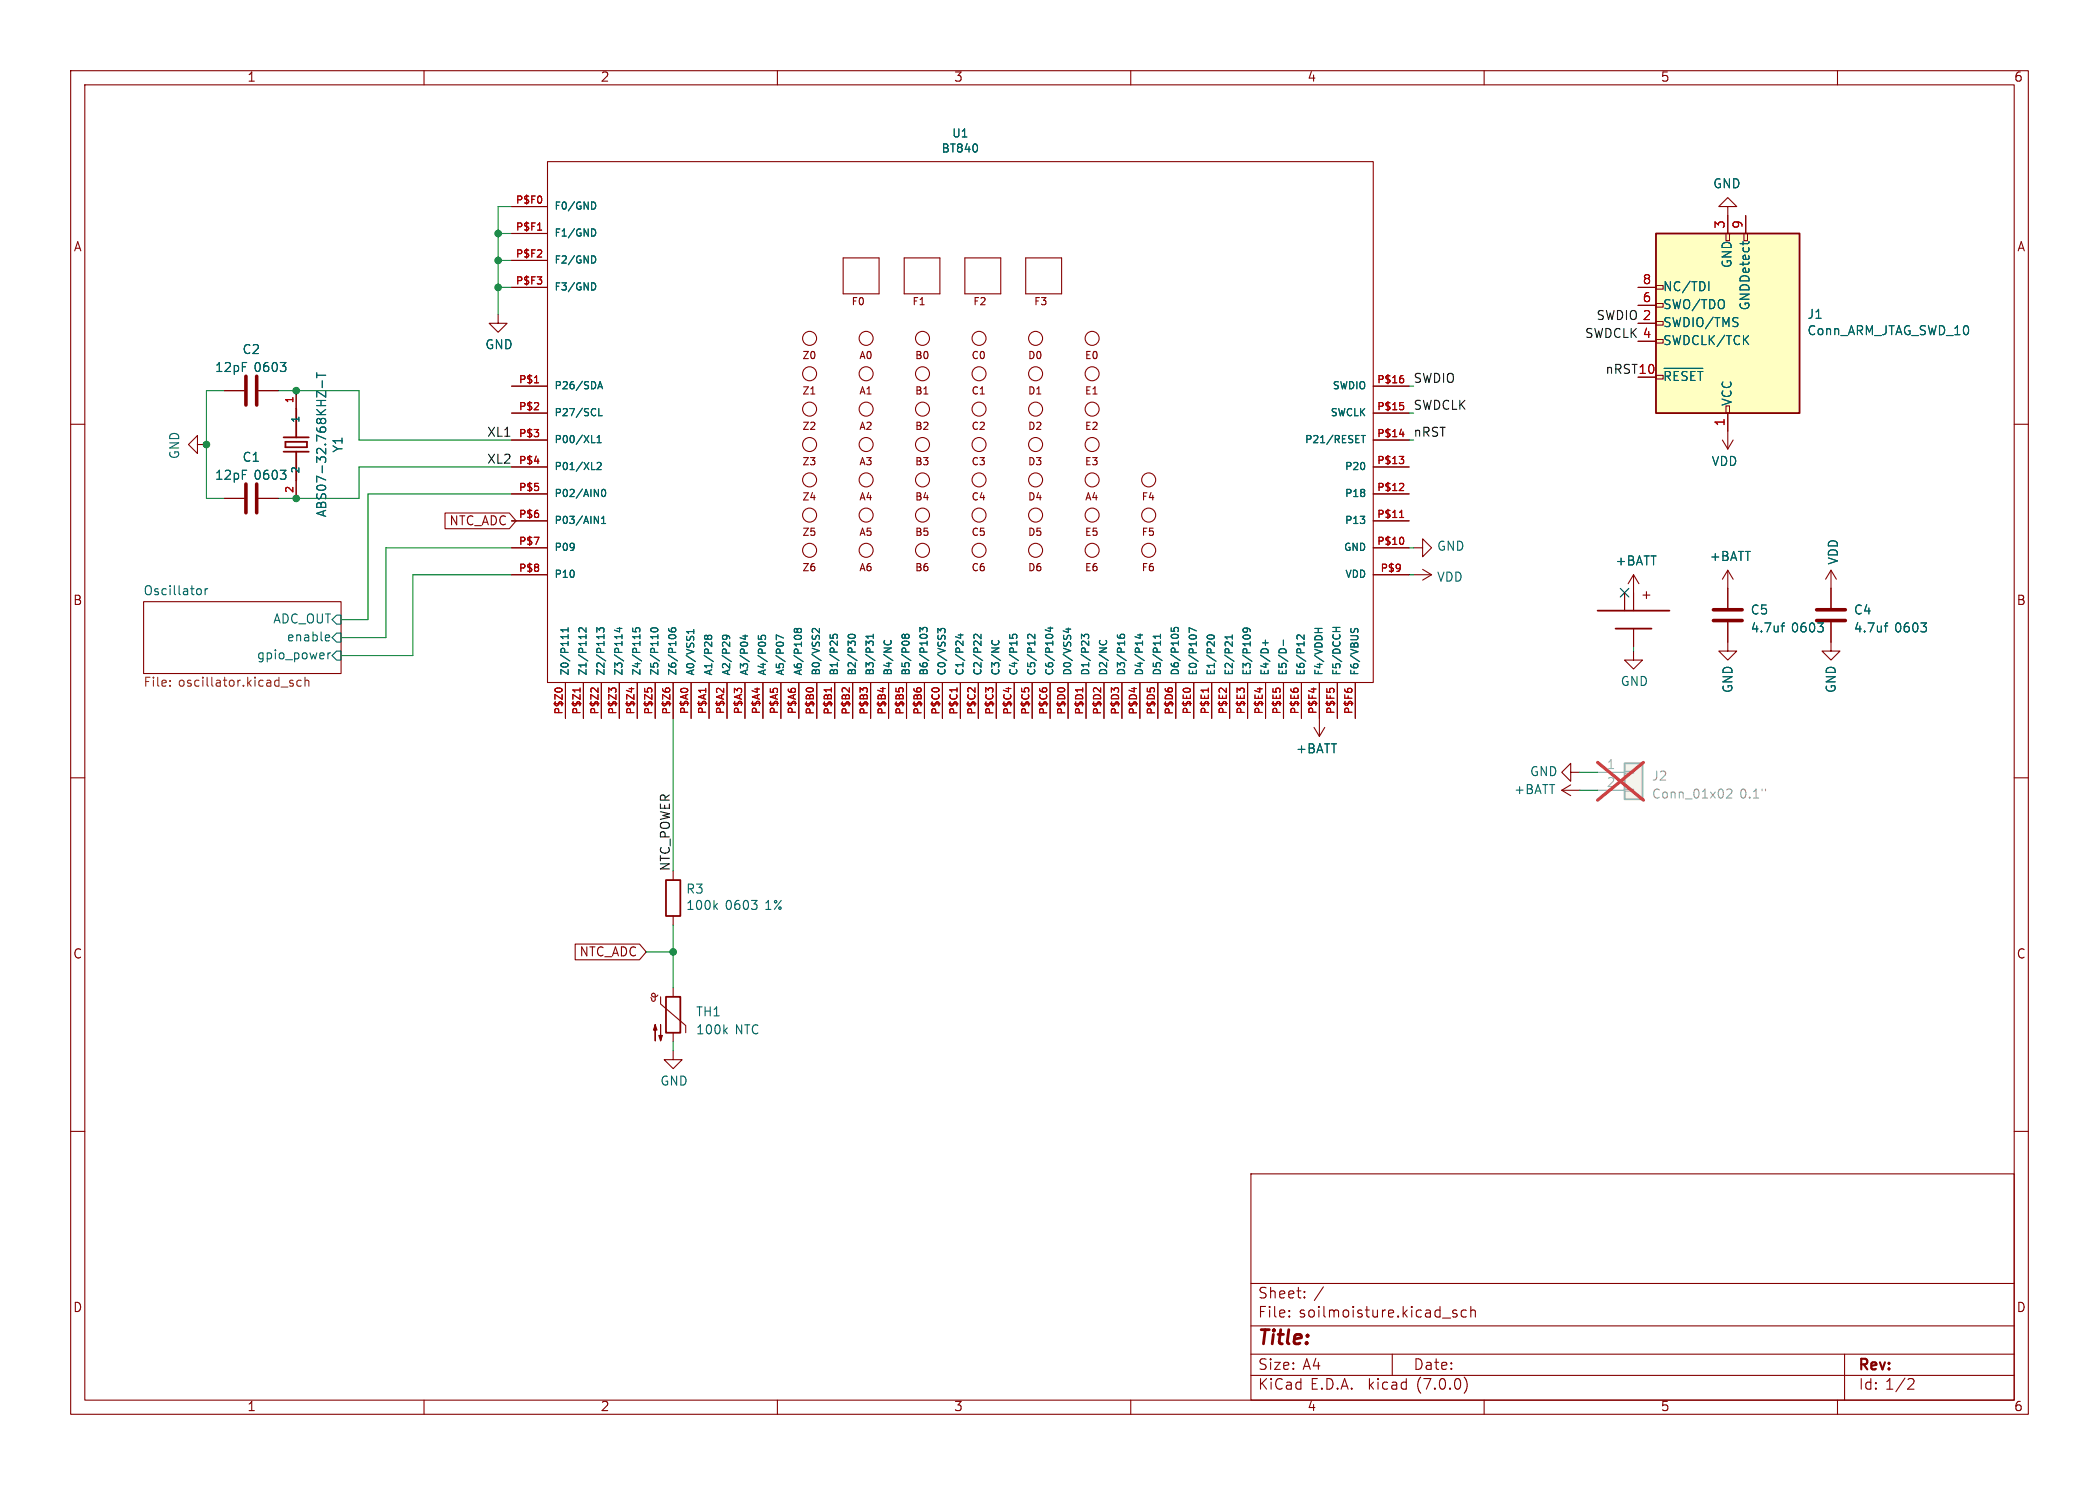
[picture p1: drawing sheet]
<svg xmlns="http://www.w3.org/2000/svg" width="297mm" height="210mm" viewBox="0 0 297 210" stroke-linecap="round" stroke-linejoin="round" font-family="sans-serif">
<g fill="none" stroke="#840000" stroke-width=".15">
<path d="M10 10h277v190h-277zM12 12h273v186h-273zM60 10v2M110 10v2M160 10v2M210 10v2M260 10v2M72.4 29.2h5.1M72.4 33h5.1M72.4 36.8h5.1M77.5 22.9h116.8v73.6h-116.8zM119.3 36.5h5.1v5.1h-5.1z"/>
<path d="M127.9 36.5h5.1v5.1h-5.1zM136.5 36.5h5.1v5.1h-5.1zM145.1 36.5h5.1v5.1h-5.1zM244.2 33h.5v1h-.5zM244.5 29.2h1.2l-1.2-1.3-1.3 1.3h1.3v3.8M246.8 33h.5v1h-.5zM247 30.5v2.5M10 60h2M31.7 55.2h2.8M36.6 55.2h2.8M41.9 55.2v2.6M70.5 44.5v1.2h1.3l-1.3 1.3-1.3-1.3h1.3"/>
<path d="M72.4 54.6h5.1M72.4 58.4h5.1M72.4 40.6h5.1M194.3 54.6h5.1M194.3 58.4h5.1M231.8 40.6h2.5M231.8 53.3h2.5M231.8 45.7h2.5M231.8 48.3h2.5M231.8 43.2h2.5M234.3 48h1v.5h-1zM234.3 42.9h1v.5h-1z"/>
<path d="M234.3 45.5h1v.5h-1zM234.3 53.1h1v.5h-1zM234.3 40.4h1v.5h-1zM244.2 57.4h.5v1h-.5zM244.5 58.4v5.1M285 60h2M27.9 62.9v-1.3l-1.2 1.3 1.2 1.2v-1.2h1.3M31.7 70.5h2.8M36.6 70.5h2.8M41.9 67.9v2.6M63 72.5h9.1l.9 1.2-.9 1.1h-9.1zM72.4 77.5h5.1"/>
<path d="M72.4 73.7h5.1M72.4 69.9h5.1M72.4 66h5.1M72.4 62.2h5.1M194.3 77.5h5.1M194.3 73.7h5.1M194.3 69.9h5.1M194.3 66h5.1M194.3 62.2h5.1M200 77.5h1.3v-1.3l1.3 1.3-1.3 1.2v-1.2M243.7 62.2l.8 1.3M245.2 62.2l-.7 1.3"/>
<path d="M20.3 85.1h28v10.2h-28zM72.4 81.3h5.1M80 96.5v5.1M82.5 96.5v5.1M85.1 96.5v5.1M87.6 96.5v5.1M90.2 96.5v5.1M92.7 96.5v5.1M95.2 96.5v5.1M97.8 96.5v5.1M100.3 96.5v5.1M102.9 96.5v5.1"/>
<path d="M105.4 96.5v5.1M107.9 96.5v5.1M110.5 96.5v5.1M113 96.5v5.1M115.6 96.5v5.1M118.1 96.5v5.1M120.6 96.5v5.1M123.2 96.5v5.1M125.7 96.5v5.1M128.3 96.5v5.1M130.8 96.5v5.1M133.3 96.5v5.1"/>
<path d="M135.9 96.5v5.1M138.4 96.5v5.1M141 96.5v5.1M143.5 96.5v5.1M146 96.5v5.1M148.6 96.5v5.1M151.1 96.5v5.1M153.7 96.5v5.1M156.2 96.5v5.1M158.7 96.5v5.1M161.3 96.5v5.1M163.8 96.5v5.1"/>
<path d="M166.4 96.5v5.1M168.9 96.5v5.1M171.4 96.5v5.1M174 96.5v5.1M176.5 96.5v5.1M179.1 96.5v5.1M181.6 96.5v5.1M184.1 96.5v5.1M186.7 96.5v7.6M189.2 96.5v5.1M191.8 96.5v5.1M194.3 81.3h5.1"/>
<path d="M200 81.3h2.6M201.3 80.5l1.3 .8M202.6 81.3l-1.3 .7M229.9 83.8v2.6M231.1 92.1v1.2h1.3l-1.3 1.3-1.2-1.3h1.2M231.1 81.3l-.7 1.3M231.1 81.3v5.1M231.1 88.9v2.5M231.1 81.3l.8 1.3M244.5 88v4.1h1.2l-1.2 1.2-1.3-1.2h1.3M244.5 80.6l-.8 1.3M244.5 80.6v5.4"/>
<path d="M244.5 80.6l.7 1.3M259.1 88v4.1h1.2l-1.2 1.2-1.3-1.2h1.3M259.1 80.6l-.8 1.3M259.1 80.6v5.4M259.1 80.6l.7 1.3M10 110h2M185.9 102.9l.8 1.2M187.5 102.9l-.8 1.2M221 111.8l1.2 .7M221 111.8h2.5M222.2 109.2v-1.2l-1.2 1.2 1.2 1.3v-1.3h1.3M222.2 111l-1.2 .8"/>
<path d="M285 110h2M81.4 133.5h9.1l.9 1.1-.9 1.1h-9.1zM95.2 123.2v1.3M95.2 129.5v1.3M95.2 139.7v1.3M10 160h2M93.1 140.7a.45 .45 0 0 1-.5 .3 .45 .45 0 0 1-.4-.3l.2-.2 .3 .1v.9l-.2 .1h-.2l-.2-.5M93.5 141v1l3.5 3v1.1M95.2 148.6v1.3h1.3l-1.3 1.2-1.2-1.2h1.2M95.2 146.1v1.2M285 160h2M177 166h108v32h-108z"/>
<path d="M60 198v2M110 198v2M160 198v2M177 194.5h108M177 191.5h108M177 187.5h108M177 181.5h108M182.4 186.1l.1 .1-.1 .1M182.4 185.3l.1 .1-.1 .1M184.6 183.4v.1v.1M184.6 182.6v.1v.1M197 191.5v3"/>
<path d="M206.1 185.3h-.3l-.3 .2 .1 .2 .5 .1 .1 .2-.1 .2-.1 .1-.5-.1M207.2 194.7a1.72 1.72 0 0 1 0 2.3M207.5 185.3h-.5l-.2 .2v.5l.1 .2 .1 .1 .5-.1M208.1 185.4a.37 .37 0 0 1 .7 .1v.8M208.1 184.8v1.5M210 198v2M260 198v2M261 191.5v6.5M270.2 195h.5a.41 .41 0 0 1 .1 .6l-.9 .9h.9"/>
<circle cx="114.6" cy="52.9" r=".99"/>
<circle cx="114.6" cy="47.9" r=".99"/>
<circle cx="114.6" cy="57.9" r=".99"/>
<circle cx="122.6" cy="47.9" r=".99"/>
<circle cx="122.6" cy="57.9" r=".99"/>
<circle cx="122.6" cy="52.9" r=".99"/>
<circle cx="130.5" cy="52.9" r=".99"/>
<circle cx="130.5" cy="57.9" r=".99"/>
<circle cx="130.5" cy="47.9" r=".99"/>
<circle cx="138.5" cy="47.9" r=".99"/>
<circle cx="138.5" cy="52.9" r=".99"/>
<circle cx="138.5" cy="57.9" r=".99"/>
<circle cx="146.5" cy="57.9" r=".99"/>
<circle cx="146.5" cy="47.9" r=".99"/>
<circle cx="146.5" cy="52.9" r=".99"/>
<circle cx="154.5" cy="52.9" r=".99"/>
<circle cx="154.5" cy="47.9" r=".99"/>
<circle cx="154.5" cy="57.9" r=".99"/>
<circle cx="114.6" cy="62.9" r=".99"/>
<circle cx="114.6" cy="77.8" r=".99"/>
<circle cx="114.6" cy="72.8" r=".99"/>
<circle cx="114.6" cy="67.9" r=".99"/>
<circle cx="122.6" cy="77.8" r=".99"/>
<circle cx="122.6" cy="72.8" r=".99"/>
<circle cx="122.6" cy="67.9" r=".99"/>
<circle cx="122.6" cy="62.9" r=".99"/>
<circle cx="130.5" cy="72.8" r=".99"/>
<circle cx="130.5" cy="77.8" r=".99"/>
<circle cx="130.5" cy="67.9" r=".99"/>
<circle cx="130.5" cy="62.9" r=".99"/>
<circle cx="138.5" cy="77.8" r=".99"/>
<circle cx="138.5" cy="72.8" r=".99"/>
<circle cx="138.5" cy="67.9" r=".99"/>
<circle cx="138.5" cy="62.9" r=".99"/>
<circle cx="146.5" cy="67.9" r=".99"/>
<circle cx="146.5" cy="72.8" r=".99"/>
<circle cx="146.5" cy="77.8" r=".99"/>
<circle cx="146.5" cy="62.9" r=".99"/>
<circle cx="154.5" cy="77.8" r=".99"/>
<circle cx="154.5" cy="62.9" r=".99"/>
<circle cx="154.5" cy="67.9" r=".99"/>
<circle cx="154.5" cy="72.8" r=".99"/>
<circle cx="162.5" cy="77.8" r=".99"/>
<circle cx="162.5" cy="67.9" r=".99"/>
<circle cx="162.5" cy="72.8" r=".99"/>
</g>
<path d="M20.3 85.1h28v10.2h-28z" fill="#fff" stroke="#fff" stroke-width=".14"/>
<g fill="none" stroke="#006464" stroke-width=".15">
<path d="M84.1 28.6l.2 .4-.2 .5M84.1 32.4l.2 .4-.2 .5M84.1 36.2l.2 .4-.2 .6M241.8 39.8v1.3M246.6 34.2v.4M247.5 34.2l-.1 .2M39.7 51.3h.7l-.4 .5M40.4 51.9v.5M44.8 52.7v.7M44.8 53.1h1.3M45.6 53.9v.9M46.1 55.3v.9l-1.3-.9v.9"/>
<path d="M84.1 40l.2 .4-.2 .6M84.6 55l.3-1 .4 1M84.7 54.7h.5M84.7 57.8v1h.5M235.5 52.1h5.4M236.4 53l-.2-.4-.6-.1v1.3M237.5 52.5h-.6v1.3M238.7 52.6l-.5-.1-.1 .2-.1 .2M239.9 52.5h-.6v1.3M240.2 52.5h.8M240.6 52.5v1.3M39.7 66.5h.7l-.4 .5"/>
<path d="M40.4 67.1v.6M83.7 62.6h.5M84.5 62.6h.6M84.5 61.9l.3-.3v1M84.5 65.5l.4-.1 .2 .3-.7 .7h.7M85.1 74h.6M85.1 73.3l.3-.3v1M85.2 69.3l.2-.1a.54 .54 0 0 1 .3 .5 .54 .54 0 0 1-.3 .5l-.2-.1-.1-.3zM192.6 61.6h.6M192.9 61.6v1M28.2 83.3l.3 .2v.4l-.3 .2M29 83.3v.8"/>
<path d="M29.4 83.3h-.3l-.1 .2M46.2 89.8l.4 .1v.2l-.6 .1M46.4 92.3v.9M46.6 90.6h-.4M46.8 92.3l-.3 .1-.1 .2M47.6 89.5h.7v1.3h-.7l-.6-.6zM47.6 92.1h.7v1.2h-.7l-.6-.6zM47.6 87h.7v1.3h-.7l-.6-.7zM80.4 88.8v.6M80.4 89.7v.6M80.4 89.1h-1l.3 .3M82.9 88.8v.6l-.7-.6-.3 .2 .1 .4"/>
<path d="M84.4 89.4v-.6l.4 .3 .1-.3h.5l.1 .2-.1 .4M87.3 88.9h.7M87.7 88.7v.7l-.8-.3M89.5 88.8v.5l.5 .1-.1-.2 .1-.3 .1-.1h.3l.1 .2-.1 .4M92.1 88.9a.6 .6 0 0 1 1 .2 .58 .58 0 0 1-1-.1zM94.6 88.9l.1 .3a.68 .68 0 0 0 .9 0l-.1-.4h-.3l-.2 .2v.2l.2 .2M98.2 89v.6M98.2 89.3h-1.1l.3 .3M100.1 90.2l-.2 .2M100.1 90l-.2-.2-.2 .1v.3l.2 .2M100.1 90l.2-.2 .3 .1 .1 .3-.2 .2M100.1 90v.2"/>
<path d="M100.1 90.2l.2 .2M102.7 89.8l.2 .2v.2l-.2 .2-.4-.1-.1-.3 .1-.1a.67 .67 0 0 1 .9 .2v.2M105.1 89.9h.7M105.4 89.8v.6l-.7-.2M107.3 89.9v.5h.5l-.1-.1v-.4l.2-.1 .3 .1 .1 .1-.1 .4M110.9 90.2l-1.1-.4v.7M112.8 89.1l-.2-.2-.2 .2v.3l.2 .1 .2-.2M112.8 89.1l.2-.2h.3l.1 .2v.2l-.2 .2-.3-.1-.1-.1M112.8 89.1v.2M115.9 88.9v.6l-.7-.6-.3 .2 .1 .3M117.5 89.7v.5l.5 .1-.1-.2v-.3l.1-.1h.4l.1 .2-.1 .4M120.1 89.8a.6 .6 0 0 1 .9 .2 .58 .58 0 0 1-1-.1z"/>
<path d="M123.6 89.7v.6M123.6 90h-1.1l.3 .3M125.2 90.6l-.1 .2v.2M126 90.6l.1 .2v.2M128.1 89.9l-.2-.2-.3 .2 .1 .3 .1 .1 .3-.2M128.1 89.9l.2-.2h.2l.1 .2v.2l-.2 .2-.2-.1-.1-.1M128.1 89.9v.2M130.2 89.4v-.7l.4 .4 .1-.3h.4l.1 .1-.1 .5M133.7 89.4v-.3l-.2-.2h-.3l-.1 .3-.4-.3v.6M135.6 89.8h.7M135.9 89.6v.7l-.7-.3M138.8 89.7v.6l-.7-.6-.3 .2 .1 .4"/>
<path d="M140.4 90.6l-.1 .3M141.2 90.6l.1 .3M142.9 89.7v.5l.5 .1-.1-.2v-.3l.1-.1h.4l.1 .2-.1 .4M146.4 89.7v.6l-.7-.6-.3 .2 .1 .4M148.3 88.8h.7M148.6 88.7v.6l-.7-.2M150.8 89h.7M151.2 88.8v.7l-.8-.3M153 90.3v-.6l.4 .3 .1-.3h.4l.1 .2-.1 .4M155.7 90.6l-.1 .3M156.5 90.6l.1 .3M158.1 89.8l.1 .3a.68 .68 0 0 0 .9 0l-.1-.4h-.3l-.2 .2v.2l.2 .2"/>
<path d="M161 89.8h.7M161.3 89.6v.7l-.7-.3M164.2 90h-1l.3 .3M164.2 89.7v.6M165.7 88.8v.5h.5l-.1-.1 .1-.4 .1-.1 .3 .1 .1 .1-.1 .4M169.3 89.2l-1-.4v.7M170.9 89.9a.6 .6 0 0 1 .9 .2 .58 .58 0 0 1-1-.1zM174.4 89.8v.6M174.4 90.1h-1.1l.3 .3M176.3 88.8l.2 .2v.2l-.2 .2-.4-.1v-.3l.1-.1a.67 .67 0 0 1 .9 .2v.2M178.7 90.9h.7M179.1 90.5v.8"/>
<path d="M181.6 90.5v.8M184.5 89.8v.6l-.7-.6-.3 .2 .1 .4M186 88.9h1.1M186.5 88.9v.6M188.6 88.7h1M189.1 88.7v.6M191.2 88.9l-.1 .4M191.6 89.3l.1-.3 .2-.1 .2 .2v.2M252 88.5h.5M252.5 88.1l-.2 .1-.1 .1v1.1M257.2 88.1h.8l-.4 .5M257.9 88.7v.5"/>
<path d="M266.6 88.5h.5M267.1 88.1l-.2 .1-.1 .1v1.1M271.8 88.1h.8l-.4 .5M272.5 88.7v.5M101.2 128.1l.3 .5M101.5 127.8l-.5 .4M106.3 127.3h.8l-.4 .5M107.1 127.9v.6M102.5 145.7l.4 .5M102.9 145.4l-.5 .4"/>
</g>
<path d="M24.1 96.9v.1M24.1 96.3v.1M41 96.6l.5 .1v.2l-.2 .1h-.3M41 96.3h.5M42.6 96.3l-.4-.1-.2 .2v.4l.1 .2h.5M43.2 96.3l.1-.1 .3 .1 .1 .7M43.2 95.8v1.2" fill="none" stroke="#725600" stroke-width=".15"/>
<path d="M234.3 33h20.3v25.4h-20.3zM41.9 57.8v4M40.1 61.8h3.6M40.1 63.9h3.6M40.4 62.5h3v.7h-3zM41.9 63.9v4M226.1 86.4h10.1M228.6 88.9h5.1M94.2 124.5h2.1v5h-2.1zM94.2 141h2.1v5.1h-2.1z" fill="none" stroke="#840000" stroke-width=".25"/>
<path d="M34.8 53.2v4.1M36.3 53.2v4.1M34.8 68.5v4M36.3 68.5v4M242.4 87.8h4.1M242.4 86.2h4.1M257 87.8h4.1M257 86.2h4.1" fill="none" stroke="#840000" stroke-width=".51"/>
<path d="M229.9 108h2.5v5h-2.5z" fill="#f0f0f0" stroke="#f0f0f0" stroke-width=".14"/>
<path d="M226.1 109.2h3.8M226.1 111.8h3.8M229.9 111.6h1.2v.3h-1.2zM229.9 109.1h1.2v.2h-1.2z" fill="none" stroke="#a1a1a1" stroke-width=".15"/>
<path d="M229.9 108h2.5v5h-2.5z" fill="none" stroke="#a1a1a1" stroke-width=".25"/>
<path d="M244.3 111.7l.2-.1h.3l.2 .1 .1 .3-.1 .1-.7 .8h.8M249.8 111.6v.2" fill="none" stroke="#989898" stroke-width=".15"/>
<path d="M226.1 107.8l6.4 5.4M232.5 107.8l-6.4 5.4" fill="none" stroke="#eb3a3d" stroke-width=".46"/>
<g fill="none" stroke="#a90000" stroke-width=".15">
<path d="M76.1 32.5h.5M75.6 54.1h.6M198.1 56.9h.5M198.5 53.6l.1 .1-.1 .4M198.5 57.4l.1 .1-.1 .4M198 64.5h.6l-.3 .4M198 73.2h.6M198 61.4h.7M198.2 72.3l.1-.1v1M198.5 76.1l.1 .3-.1 .5M198.5 65l.1 .1-.1 .4M198.5 68.4l.1 .2v.2l-.6 .6h.6"/>
<path d="M82.1 97.3v.6M83.7 97.3h.3M84.6 97.3v.6M89.4 97.2v.7M99.9 97.3v.6M117.6 97.3v.6M124.9 97.2v.7M135.4 97.3v.6M153.2 97.3v.6M171 97.3v.6"/>
</g>
<g fill="#840000" stroke="#840000" stroke-width=".15">
<path d="M92.7 144.9l.3 .8h-.5l.2-.8v2.3z"/>
<path d="M93.5 144.9v2.3l-.3-.8h.5l-.2 .8z"/>
</g>
<path d="M234.3 33h20.3v25.4h-20.3z" fill="#ffffc2" stroke="#ffffc2" stroke-width=".14"/>
<g fill="none" stroke="#009600" stroke-width=".15">
<path d="M70.5 36.8h1.9M70.5 33h1.9M72.4 29.2h-1.9v15.3M31.7 55.2h-2.5v15.3h2.5M39.4 55.2h11.4v7h21.6M70.5 40.6h1.9M199.4 58.4h.6M199.4 54.6h.6M72.4 66h-21.6v4.5h-11.4M72.4 77.5h-17.8v12.7h-6.3M72.4 69.9h-20.3v17.7h-3.8M72.4 73.7h.6"/>
<path d="M199.4 62.2h.6M199.4 77.5h.6M72.4 81.3h-14v11.4h-10.1M199.4 81.3h.6M231.1 91.4v.7M95.2 101.6v21.6M223.5 111.8h2.6M223.5 109.2h2.6M91.4 134.6h3.8M95.2 130.8v8.9M95.2 147.3v1.3"/>
</g>
<path d="M229.3 83.2l1.2 1.2M230.5 83.2l-1.2 1.2" fill="none" stroke="#000084" stroke-width=".15"/>
<g fill="#009600" stroke="#009600" stroke-width=".15">
<circle cx="41.9" cy="55.2" r=".46"/>
<circle cx="41.9" cy="70.5" r=".46"/>
<circle cx="29.2" cy="62.9" r=".46"/>
<circle cx="70.5" cy="33" r=".46"/>
<circle cx="70.5" cy="36.8" r=".46"/>
<circle cx="70.5" cy="40.6" r=".46"/>
<circle cx="95.2" cy="134.6" r=".46"/>
</g>
<text font-size="2.8" fill="#840000" x="178" y="190.8">Title:</text>
<g font-size="2.1" fill="#840000">
<text x="178" y="183.9">Sheet:</text>
<text x="185.9" y="183.9">/</text>
<text x="178" y="186.6">File:</text>
<text x="183.8" y="186.6">soilmoisture.kicad_sch</text>
<text x="178" y="196.8">KiCad</text>
<text x="178" y="194">Size:</text>
<text x="184.3" y="194">A4</text>
<text x="185.4" y="196.8">E.D.A.</text>
<text x="193.7" y="196.8">kicad</text>
<text x="200" y="194">Date:</text>
<text x="200.6" y="196.8">(7.0.0)</text>
<text x="263" y="194.2">Rev:</text>
<text x="263" y="196.8">Id: 1/2</text>
</g>
<g font-size="1.8" fill="#840000">
<text x="35" y="11.8">1</text>
<text x="85" y="11.8">2</text>
<text x="135" y="11.8">3</text>
<text x="185" y="11.8">4</text>
<text x="235" y="11.8">5</text>
<text x="285" y="11.8">6</text>
<text x="10.4" y="35.8">A</text>
<text x="285.4" y="35.8">A</text>
<text x="63.5" y="74.6">NTC_ADC</text>
<text x="10.3" y="85.8">B</text>
<text x="232.2" y="84.9">+</text>
<text x="285.3" y="85.8">B</text>
<text x="10.3" y="135.8">C</text>
<text x="81.9" y="135.5">NTC_ADC</text>
<text x="285.3" y="135.8">C</text>
<text x="10.3" y="185.8">D</text>
<text x="285.3" y="185.8">D</text>
<text x="35" y="199.8">1</text>
<text x="85" y="199.8">2</text>
<text x="135" y="199.8">3</text>
<text x="185" y="199.8">4</text>
<text x="235" y="199.8">5</text>
<text x="285" y="199.8">6</text>
</g>
<g font-size="1.8" fill="#006464">
<text x="242.3" y="26.9">GND</text>
<text x="235.3" y="41.5">NC/TDI</text>
<text x="245.3" y="38" transform="rotate(-90 245.3 38)">GND</text>
<text x="235.3" y="46.5">SWDIO/TMS</text>
<text x="235.3" y="44">SWO/TDO</text>
<text x="247.8" y="44" transform="rotate(-90 247.8 44)">GNDDetect</text>
<text x="255.7" y="45.4">J1</text>
<text x="255.7" y="47.7">Conn_ARM_JTAG_SWD_10</text>
<text x="30.4" y="52.9">12pF</text>
<text x="34.3" y="50.4">C2</text>
<text x="35.9" y="52.9">0603</text>
<text x="68.6" y="49.7">GND</text>
<text x="235.3" y="49.1">SWDCLK/TCK</text>
<text x="235.3" y="54.8">~{RESET}</text>
<text x="245.3" y="57.4" transform="rotate(-90 245.3 57.4)">VCC</text>
<text x="25.6" y="65" transform="rotate(-90 25.6 65)">GND</text>
<text x="34.3" y="65.6">C1</text>
<text x="48.8" y="64.1" transform="rotate(-90 48.8 64.1)">Y1</text>
<text x="30.4" y="68.1">12pF</text>
<text x="35.9" y="68.1">0603</text>
<text x="242.1" y="66.2">VDD</text>
<text x="46.4" y="73.2" transform="rotate(-90 46.4 73.2)">ABS07-32.768KHZ-T</text>
<text x="203.3" y="82.5">VDD</text>
<text x="203.3" y="78.2">GND</text>
<text x="228.5" y="80.3">+BATT</text>
<text x="241.9" y="79.6">+BATT</text>
<text x="260.3" y="79.9" transform="rotate(-90 260.3 79.9)">VDD</text>
<text x="20.3" y="84.4">Oscillator</text>
<text x="38.5" y="88.5">ADC_OUT</text>
<text x="247.7" y="87.2">C5</text>
<text x="247.7" y="89.7">4.7uf</text>
<text x="253.4" y="89.7">0603</text>
<text x="262.3" y="87.2">C4</text>
<text x="262.3" y="89.7">4.7uf</text>
<text x="268.1" y="89.7">0603</text>
<text x="36.2" y="93.5">gpio_power</text>
<text x="40.5" y="91">enable</text>
<text x="229.3" y="97.3">GND</text>
<text x="245.4" y="98.1" transform="rotate(-90 245.4 98.1)">GND</text>
<text x="260" y="98.1" transform="rotate(-90 260 98.1)">GND</text>
<text x="183.3" y="106.8">+BATT</text>
<text x="214.2" y="112.6">+BATT</text>
<text x="216.4" y="110">GND</text>
<text x="97" y="126.7">R3</text>
<text x="97" y="129">100k</text>
<text x="102.6" y="129">0603</text>
<text x="108.3" y="129">1%</text>
<text x="98.4" y="144">TH1</text>
<text x="98.4" y="146.6">100k</text>
<text x="104" y="146.6">NTC</text>
<text x="93.4" y="153.8">GND</text>
</g>
<g font-size="1.8" fill="#a90000">
<text x="244.2" y="32.4" transform="rotate(-90 244.2 32.4)">3</text>
<text x="246.8" y="32.4" transform="rotate(-90 246.8 32.4)">9</text>
<text x="232.4" y="40.4">8</text>
<text x="232.4" y="42.9">6</text>
<text x="232.4" y="45.5">2</text>
<text x="231.8" y="53.1">10</text>
<text x="232.4" y="48">4</text>
<text x="244.2" y="60.4" transform="rotate(-90 244.2 60.4)">1</text>
</g>
<g font-size="1.8" fill="#0f0f0f">
<text x="224.1" y="48">SWDCLK 4</text>
<text x="225.8" y="45.5">SWDIO 2</text>
<text x="227.1" y="53.1">nRST10</text>
<text x="200" y="58.2">SWDCLK</text>
<text x="200" y="54.3">SWDIO</text>
<text x="68.8" y="62">XL1</text>
<text x="68.8" y="65.8">XL2</text>
<text x="200" y="62">nRST</text>
<text x="95" y="123.2" transform="rotate(-90 95 123.2)">NTC_POWER</text>
</g>
<g font-size="1.8" fill="#725600">
<text x="20.3" y="97.5">File:</text>
<text x="25.3" y="97.5">oscillator.kicad_sch</text>
</g>
<g font-size="1.8" fill="#aaa">
<text x="227.3" y="109">1</text>
<text x="227.3" y="111.5">2</text>
</g>
<g font-size="1.8" fill="#989898">
<text x="233.7" y="110.7">J2</text>
<text x="233.7" y="113.2">Conn_01x02</text>
<text x="246.1" y="113.2">0.1&quot;</text>
</g>
<g font-size="1.6" fill="#006464">
<text x="133.2" y="21.8">BT840</text>
<text x="134.7" y="19.7">U1</text>
</g>
<g font-size="1.4" fill="#a90000">
<text x="72.9" y="29">P$F0</text>
<text x="72.9" y="32.8">P$F1</text>
<text x="72.9" y="36.6">P$F2</text>
<text x="72.9" y="40.4">P$F3</text>
<text x="41.7" y="57.1" transform="rotate(-90 41.7 57.1)">1</text>
<text x="73.4" y="54.4">P$1</text>
<text x="73.4" y="58.2">P$2</text>
<text x="194.8" y="58.2">P$15</text>
<text x="194.8" y="54.4">P$16</text>
<text x="73.4" y="62">P$3</text>
<text x="73.4" y="65.8">P$4</text>
<text x="194.8" y="65.8">P$13</text>
<text x="194.8" y="62">P$14</text>
<text x="41.7" y="69.8" transform="rotate(-90 41.7 69.8)">2</text>
<text x="73.4" y="69.6">P$5</text>
<text x="194.8" y="69.6">P$12</text>
<text x="73.4" y="73.4">P$6</text>
<text x="73.4" y="77.2">P$7</text>
<text x="194.8" y="77.2">P$10</text>
<text x="194.8" y="73.4">P$11</text>
<text x="73.4" y="81">P$8</text>
<text x="195.3" y="81">P$9</text>
<text x="79.8" y="101.1" transform="rotate(-90 79.8 101.1)">P$Z0</text>
<text x="82.3" y="101.1" transform="rotate(-90 82.3 101.1)">P$Z1</text>
<text x="84.8" y="101.1" transform="rotate(-90 84.8 101.1)">P$Z2</text>
<text x="87.4" y="101.1" transform="rotate(-90 87.4 101.1)">P$Z3</text>
<text x="89.9" y="101.1" transform="rotate(-90 89.9 101.1)">P$Z4</text>
<text x="92.5" y="101.1" transform="rotate(-90 92.5 101.1)">P$Z5</text>
<text x="95" y="101.1" transform="rotate(-90 95 101.1)">P$Z6</text>
<text x="97.5" y="101.1" transform="rotate(-90 97.5 101.1)">P$A0</text>
<text x="100.1" y="101.1" transform="rotate(-90 100.1 101.1)">P$A1</text>
<text x="102.6" y="101.1" transform="rotate(-90 102.6 101.1)">P$A2</text>
<text x="105.2" y="101.1" transform="rotate(-90 105.2 101.1)">P$A3</text>
<text x="107.7" y="101.1" transform="rotate(-90 107.7 101.1)">P$A4</text>
<text x="110.2" y="101.1" transform="rotate(-90 110.2 101.1)">P$A5</text>
<text x="112.8" y="101.1" transform="rotate(-90 112.8 101.1)">P$A6</text>
<text x="115.3" y="101.1" transform="rotate(-90 115.3 101.1)">P$B0</text>
<text x="117.9" y="101.1" transform="rotate(-90 117.9 101.1)">P$B1</text>
<text x="120.4" y="101.1" transform="rotate(-90 120.4 101.1)">P$B2</text>
<text x="122.9" y="101.1" transform="rotate(-90 122.9 101.1)">P$B3</text>
<text x="125.5" y="101.1" transform="rotate(-90 125.5 101.1)">P$B4</text>
<text x="128" y="101.1" transform="rotate(-90 128 101.1)">P$B5</text>
<text x="130.6" y="101.1" transform="rotate(-90 130.6 101.1)">P$B6</text>
<text x="133.1" y="101.1" transform="rotate(-90 133.1 101.1)">P$C0</text>
<text x="135.6" y="101.1" transform="rotate(-90 135.6 101.1)">P$C1</text>
<text x="138.2" y="101.1" transform="rotate(-90 138.2 101.1)">P$C2</text>
<text x="140.7" y="101.1" transform="rotate(-90 140.7 101.1)">P$C3</text>
<text x="143.3" y="101.1" transform="rotate(-90 143.3 101.1)">P$C4</text>
<text x="145.8" y="101.1" transform="rotate(-90 145.8 101.1)">P$C5</text>
<text x="148.3" y="101.1" transform="rotate(-90 148.3 101.1)">P$C6</text>
<text x="150.9" y="101.1" transform="rotate(-90 150.9 101.1)">P$D0</text>
<text x="153.4" y="101.1" transform="rotate(-90 153.4 101.1)">P$D1</text>
<text x="156" y="101.1" transform="rotate(-90 156 101.1)">P$D2</text>
<text x="158.5" y="101.1" transform="rotate(-90 158.5 101.1)">P$D3</text>
<text x="161" y="101.1" transform="rotate(-90 161 101.1)">P$D4</text>
<text x="163.6" y="101.1" transform="rotate(-90 163.6 101.1)">P$D5</text>
<text x="166.1" y="101.1" transform="rotate(-90 166.1 101.1)">P$D6</text>
<text x="168.7" y="101.1" transform="rotate(-90 168.7 101.1)">P$E0</text>
<text x="171.2" y="101.1" transform="rotate(-90 171.2 101.1)">P$E1</text>
<text x="173.7" y="101.1" transform="rotate(-90 173.7 101.1)">P$E2</text>
<text x="176.3" y="101.1" transform="rotate(-90 176.3 101.1)">P$E3</text>
<text x="178.8" y="101.1" transform="rotate(-90 178.8 101.1)">P$E4</text>
<text x="181.4" y="101.1" transform="rotate(-90 181.4 101.1)">P$E5</text>
<text x="183.9" y="101.1" transform="rotate(-90 183.9 101.1)">P$E6</text>
<text x="186.4" y="101.1" transform="rotate(-90 186.4 101.1)">P$F4</text>
<text x="189" y="101.1" transform="rotate(-90 189 101.1)">P$F5</text>
<text x="191.5" y="101.1" transform="rotate(-90 191.5 101.1)">P$F6</text>
</g>
<g font-size="1.4" fill="#006464">
<text x="78.5" y="29.9">F0/GND</text>
<text x="78.5" y="33.7">F1/GND</text>
<text x="78.5" y="37.5">F2/GND</text>
<text x="78.5" y="41.3">F3/GND</text>
<text x="42.6" y="59.9" transform="rotate(-90 42.6 59.9)">1</text>
<text x="78.5" y="55.3">P26/SDA</text>
<text x="78.5" y="59.1">P27/SCL</text>
<text x="188.1" y="59.1">SWCLK</text>
<text x="188.4" y="55.3">SWDIO</text>
<text x="78.5" y="62.9">P00/XL1</text>
<text x="184.5" y="62.9">P21/RESET</text>
<text x="42.6" y="66.9" transform="rotate(-90 42.6 66.9)">2</text>
<text x="78.5" y="66.7">P01/XL2</text>
<text x="78.5" y="70.5">P02/AIN0</text>
<text x="190.2" y="70.5">P18</text>
<text x="190.2" y="66.7">P20</text>
<text x="78.5" y="74.4">P03/AIN1</text>
<text x="190.2" y="74.4">P13</text>
<text x="78.5" y="78.2">P09</text>
<text x="78.5" y="82">P10</text>
<text x="190" y="78.2">GND</text>
<text x="190.2" y="82">VDD</text>
<text x="80.7" y="95.5" transform="rotate(-90 80.7 95.5)">Z0/P111</text>
<text x="83.2" y="95.5" transform="rotate(-90 83.2 95.5)">Z1/P112</text>
<text x="85.8" y="95.5" transform="rotate(-90 85.8 95.5)">Z2/P113</text>
<text x="88.3" y="95.5" transform="rotate(-90 88.3 95.5)">Z3/P114</text>
<text x="90.9" y="95.5" transform="rotate(-90 90.9 95.5)">Z4/P115</text>
<text x="93.4" y="95.5" transform="rotate(-90 93.4 95.5)">Z5/P110</text>
<text x="95.9" y="95.5" transform="rotate(-90 95.9 95.5)">Z6/P106</text>
<text x="98.5" y="95.5" transform="rotate(-90 98.5 95.5)">A0/VSS1</text>
<text x="101" y="95.5" transform="rotate(-90 101 95.5)">A1/P28</text>
<text x="103.6" y="95.5" transform="rotate(-90 103.6 95.5)">A2/P29</text>
<text x="106.1" y="95.5" transform="rotate(-90 106.1 95.5)">A3/P04</text>
<text x="108.6" y="95.5" transform="rotate(-90 108.6 95.5)">A4/P05</text>
<text x="111.2" y="95.5" transform="rotate(-90 111.2 95.5)">A5/P07</text>
<text x="113.7" y="95.5" transform="rotate(-90 113.7 95.5)">A6/P108</text>
<text x="116.3" y="95.5" transform="rotate(-90 116.3 95.5)">B0/VSS2</text>
<text x="118.8" y="95.5" transform="rotate(-90 118.8 95.5)">B1/P25</text>
<text x="121.3" y="95.5" transform="rotate(-90 121.3 95.5)">B2/P30</text>
<text x="123.9" y="95.5" transform="rotate(-90 123.9 95.5)">B3/P31</text>
<text x="126.4" y="95.5" transform="rotate(-90 126.4 95.5)">B4/NC</text>
<text x="129" y="95.5" transform="rotate(-90 129 95.5)">B5/P08</text>
<text x="131.5" y="95.5" transform="rotate(-90 131.5 95.5)">B6/P103</text>
<text x="134" y="95.5" transform="rotate(-90 134 95.5)">C0/VSS3</text>
<text x="136.6" y="95.5" transform="rotate(-90 136.6 95.5)">C1/P24</text>
<text x="139.1" y="95.5" transform="rotate(-90 139.1 95.5)">C2/P22</text>
<text x="141.7" y="95.5" transform="rotate(-90 141.7 95.5)">C3/NC</text>
<text x="144.2" y="95.5" transform="rotate(-90 144.2 95.5)">C4/P15</text>
<text x="146.7" y="95.5" transform="rotate(-90 146.7 95.5)">C5/P12</text>
<text x="149.3" y="95.5" transform="rotate(-90 149.3 95.5)">C6/P104</text>
<text x="151.8" y="95.5" transform="rotate(-90 151.8 95.5)">D0/VSS4</text>
<text x="154.4" y="95.5" transform="rotate(-90 154.4 95.5)">D1/P23</text>
<text x="156.9" y="95.5" transform="rotate(-90 156.9 95.5)">D2/NC</text>
<text x="159.4" y="95.5" transform="rotate(-90 159.4 95.5)">D3/P16</text>
<text x="162" y="95.5" transform="rotate(-90 162 95.5)">D4/P14</text>
<text x="164.5" y="95.5" transform="rotate(-90 164.5 95.5)">D5/P11</text>
<text x="167.1" y="95.5" transform="rotate(-90 167.1 95.5)">D6/P105</text>
<text x="169.6" y="95.5" transform="rotate(-90 169.6 95.5)">E0/P107</text>
<text x="172.1" y="95.5" transform="rotate(-90 172.1 95.5)">E1/P20</text>
<text x="174.7" y="95.5" transform="rotate(-90 174.7 95.5)">E2/P21</text>
<text x="177.2" y="95.5" transform="rotate(-90 177.2 95.5)">E3/P109</text>
<text x="179.8" y="95.5" transform="rotate(-90 179.8 95.5)">E4/D+</text>
<text x="182.3" y="95.5" transform="rotate(-90 182.3 95.5)">E5/D-</text>
<text x="184.8" y="95.5" transform="rotate(-90 184.8 95.5)">E6/P12</text>
<text x="187.4" y="95.5" transform="rotate(-90 187.4 95.5)">F4/VDDH</text>
<text x="189.9" y="95.5" transform="rotate(-90 189.9 95.5)">F5/DCCH</text>
<text x="192.5" y="95.5" transform="rotate(-90 192.5 95.5)">F6/VBUS</text>
</g>
<g font-size="1.4" fill="#840000">
<text x="120.4" y="43.4">F0</text>
<text x="129" y="43.4">F1</text>
<text x="137.7" y="43.4">F2</text>
<text x="146.3" y="43.4">F3</text>
<text x="113.5" y="51">Z0</text>
<text x="121.5" y="51">A0</text>
<text x="129.4" y="51">B0</text>
<text x="137.4" y="51">C0</text>
<text x="145.4" y="51">D0</text>
<text x="153.5" y="51">E0</text>
<text x="113.5" y="56">Z1</text>
<text x="121.5" y="56">A1</text>
<text x="129.4" y="56">B1</text>
<text x="137.4" y="56">C1</text>
<text x="145.4" y="56">D1</text>
<text x="153.5" y="56">E1</text>
<text x="113.5" y="61">Z2</text>
<text x="121.5" y="61">A2</text>
<text x="129.4" y="61">B2</text>
<text x="137.4" y="61">C2</text>
<text x="145.4" y="61">D2</text>
<text x="153.5" y="61">E2</text>
<text x="113.5" y="66.1">Z3</text>
<text x="113.5" y="71">Z4</text>
<text x="121.5" y="66.1">A3</text>
<text x="121.5" y="71">A4</text>
<text x="129.4" y="66.1">B3</text>
<text x="129.4" y="71">B4</text>
<text x="137.4" y="66.1">C3</text>
<text x="137.4" y="71">C4</text>
<text x="145.4" y="66.1">D3</text>
<text x="145.4" y="71">D4</text>
<text x="153.5" y="66.1">E3</text>
<text x="153.5" y="71">A4</text>
<text x="161.5" y="71">F4</text>
<text x="113.5" y="76">Z5</text>
<text x="121.5" y="76">A5</text>
<text x="129.4" y="76">B5</text>
<text x="137.4" y="76">C5</text>
<text x="145.4" y="76">D5</text>
<text x="153.5" y="76">E5</text>
<text x="161.5" y="76">F5</text>
<text x="113.5" y="81">Z6</text>
<text x="121.5" y="81">A6</text>
<text x="129.4" y="81">B6</text>
<text x="137.4" y="81">C6</text>
<text x="145.4" y="81">D6</text>
<text x="153.5" y="81">E6</text>
<text x="161.5" y="81">F6</text>
</g>
</svg>
